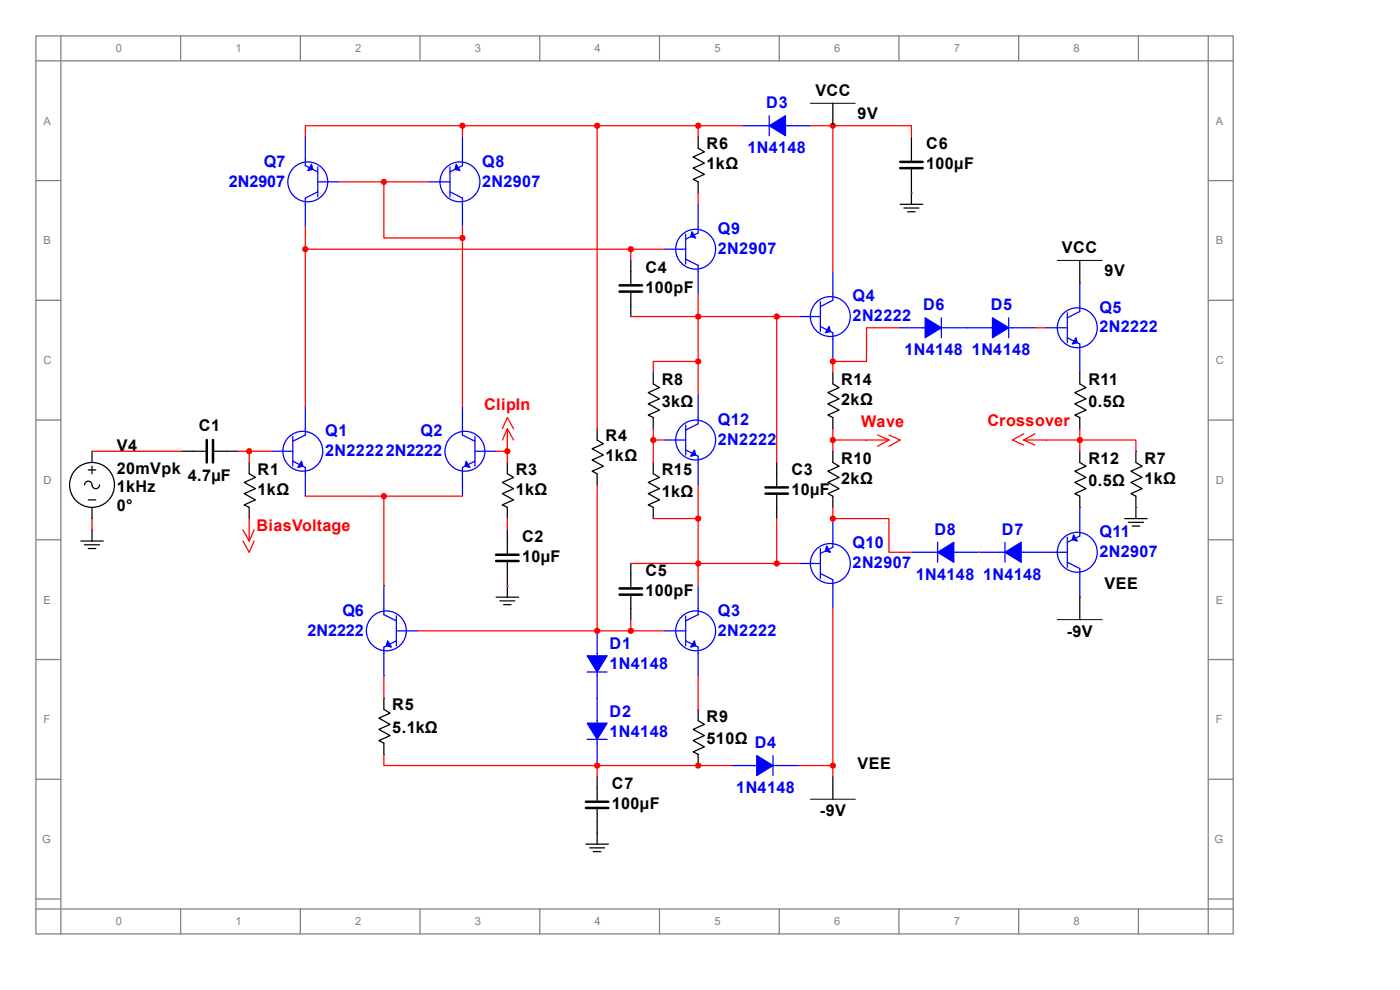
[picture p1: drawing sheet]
<svg xmlns="http://www.w3.org/2000/svg" width="297mm" height="210mm" viewBox="0 0 297 210" stroke-linecap="round" stroke-linejoin="round" font-family="sans-serif">
<g fill="none" stroke="#808080" stroke-width=".26">
<path d="M7.6 7.6h254v190.5h-254zM7.6 12.9h254M12.9 7.6v190.5M38.3 7.6v5.3M63.7 7.6v5.3M89.1 7.6v5.3M114.5 7.6v5.3M139.9 7.6v5.3M165.3 7.6v5.3M190.7 7.6v5.3M216.1 7.6v5.3M241.5 7.6v5.3"/>
<path d="M256.3 7.6v190.5M7.6 38.3h5.3M256.3 38.3h5.3M7.6 63.7h5.3M256.3 63.7h5.3M7.6 89.1h5.3M256.3 89.1h5.3M7.6 114.5h5.3M256.3 114.5h5.3M7.6 139.9h5.3M256.3 139.9h5.3M7.6 165.3h5.3"/>
<path d="M256.3 165.3h5.3M7.6 190.7h5.3M7.6 192.8h254M38.3 192.8v5.3M63.7 192.8v5.3M89.1 192.8v5.3M114.5 192.8v5.3M139.9 192.8v5.3M165.3 192.8v5.3M190.7 192.8v5.3M216.1 192.8v5.3M241.5 192.8v5.3"/>
<path d="M256.3 190.7h5.3"/>
</g>
<g fill="none" stroke="#00f" stroke-width=".26">
<path d="M60 95.7h2.1M62.1 92.6v6.3M62.1 97.8l2.7 1.4v1.3M64.8 91v1.3l-2.7 1.3"/>
<circle cx="64.2" cy="95.7" r="4.2"/>
</g>
<path d="M64 97.8l.2 1.1-1 .3z" fill="#00f" stroke="#00f" stroke-width=".26"/>
<path d="M64.8 86.2v4.8" fill="none" stroke="#00f" stroke-width=".26"/>
<path d="M57.6 95.7h2.4" fill="none" stroke="#00f" stroke-width=".26"/>
<g fill="none" stroke="#00f" stroke-width=".26">
<path d="M98.1 91v1.3l2.7 1.3M100.8 92.6v6.3M100.8 97.8l-2.7 1.4v1.3M100.8 95.7h2.1M64.8 100.5v4.8"/>
<circle cx="98.6" cy="95.7" r="4.2"/>
</g>
<path d="M98.9 97.8l.8 1.4-1.1-.3z" fill="#00f" stroke="#00f" stroke-width=".26"/>
<path d="M98.1 86.2v4.8" fill="none" stroke="#00f" stroke-width=".26"/>
<path d="M102.9 95.7h2.4" fill="none" stroke="#00f" stroke-width=".26"/>
<g fill="none" stroke="#00f" stroke-width=".26">
<path d="M98.1 100.5v4.8M143.4 133.8h2.1M145.5 130.7v6.3M145.5 135.9l2.6 1.4v1.3M148.1 129.1v1.3l-2.6 1.3"/>
<circle cx="147.6" cy="133.8" r="4.2"/>
</g>
<path d="M147.3 135.9l.3 1.1-1.1 .3z" fill="#00f" stroke="#00f" stroke-width=".26"/>
<path d="M148.1 124.3v4.8" fill="none" stroke="#00f" stroke-width=".26"/>
<path d="M141 133.8h2.4" fill="none" stroke="#00f" stroke-width=".26"/>
<g fill="none" stroke="#00f" stroke-width=".26">
<path d="M171.9 67.2h2.1M174 64v6.3M174 69.3l2.7 1.3v1.3M176.7 62.4v1.3l-2.7 1.3M148.1 138.6v4.8"/>
<circle cx="176.2" cy="67.2" r="4.2"/>
</g>
<path d="M175.9 69.3l.3 1-1.1 .3z" fill="#00f" stroke="#00f" stroke-width=".26"/>
<path d="M176.7 57.6v4.8" fill="none" stroke="#00f" stroke-width=".26"/>
<path d="M169.5 67.2h2.4" fill="none" stroke="#00f" stroke-width=".26"/>
<g fill="none" stroke="#00f" stroke-width=".26">
<path d="M176.7 71.9v4.8M224.3 69.5h2.1M226.4 66.4v6.3M226.4 71.6l2.7 1.4v1.3M229.1 64.8v1.3l-2.7 1.3"/>
<circle cx="228.5" cy="69.5" r="4.2"/>
</g>
<path d="M228.3 71.6l.2 1.1-1 .3z" fill="#00f" stroke="#00f" stroke-width=".26"/>
<path d="M229.1 60v4.8" fill="none" stroke="#00f" stroke-width=".26"/>
<path d="M221.9 69.5h2.4" fill="none" stroke="#00f" stroke-width=".26"/>
<g fill="none" stroke="#00f" stroke-width=".26">
<path d="M229.1 74.3v4.8M81.4 129.1v1.3l2.7 1.3M84.1 130.7v6.3M84.1 135.9l-2.7 1.4v1.3M84.1 133.8h2.1"/>
<circle cx="82" cy="133.8" r="4.2"/>
</g>
<path d="M82.2 135.9l.8 1.4-1-.3z" fill="#00f" stroke="#00f" stroke-width=".26"/>
<path d="M81.4 124.3v4.8" fill="none" stroke="#00f" stroke-width=".26"/>
<path d="M86.2 133.8h2.4" fill="none" stroke="#00f" stroke-width=".26"/>
<g fill="none" stroke="#00f" stroke-width=".26">
<path d="M64.8 33.8v1.3l2.6 1.4M67.4 35.4v6.4M67.4 38.6h2.1M67.4 40.7l-2.6 1.3v1.3M81.4 138.6v4.8"/>
<circle cx="65.3" cy="38.6" r="4.2"/>
</g>
<path d="M66.1 34.9l.3 1-1.1 .3z" fill="#00f" stroke="#00f" stroke-width=".26"/>
<path d="M64.8 43.3v4.8" fill="none" stroke="#00f" stroke-width=".26"/>
<path d="M69.5 38.6h2.4" fill="none" stroke="#00f" stroke-width=".26"/>
<g fill="none" stroke="#00f" stroke-width=".26">
<path d="M64.8 29.1v4.7M93.3 38.6h2.2M95.5 35.4v6.4M98.1 33.8v1.3l-2.6 1.4M95.5 40.7l2.6 1.3v1.3"/>
<circle cx="97.6" cy="38.6" r="4.2"/>
</g>
<path d="M96.8 34.9l.8 1.3-1.1-.3z" fill="#00f" stroke="#00f" stroke-width=".26"/>
<path d="M98.1 43.3v4.8" fill="none" stroke="#00f" stroke-width=".26"/>
<path d="M91 38.6h2.3" fill="none" stroke="#00f" stroke-width=".26"/>
<g fill="none" stroke="#00f" stroke-width=".26">
<path d="M98.1 29.1v4.7M143.4 52.9h2.1M145.5 49.7v6.3M145.5 55l2.6 1.3v1.3M148.1 48.1v1.3l-2.6 1.3"/>
<circle cx="147.6" cy="52.9" r="4.2"/>
</g>
<path d="M146.8 49.2l.8 1.3-1.1-.3z" fill="#00f" stroke="#00f" stroke-width=".26"/>
<path d="M148.1 57.6v4.8" fill="none" stroke="#00f" stroke-width=".26"/>
<path d="M141 52.9h2.4" fill="none" stroke="#00f" stroke-width=".26"/>
<g fill="none" stroke="#00f" stroke-width=".26">
<path d="M148.1 43.3v4.8M171.9 119.5h2.1M174 116.4v6.3M176.7 114.8v1.3l-2.7 1.3M174 121.7l2.7 1.3v1.3"/>
<circle cx="176.2" cy="119.5" r="4.2"/>
</g>
<path d="M175.4 115.8l.8 1.4-1.1-.3z" fill="#00f" stroke="#00f" stroke-width=".26"/>
<path d="M176.7 124.3v4.8" fill="none" stroke="#00f" stroke-width=".26"/>
<path d="M169.5 119.5h2.4" fill="none" stroke="#00f" stroke-width=".26"/>
<g fill="none" stroke="#00f" stroke-width=".26">
<path d="M176.7 110v4.8M224.3 117.2h2.1M226.4 114v6.3M226.4 119.3l2.7 1.3v1.3M229.1 112.4v1.3l-2.7 1.3"/>
<circle cx="228.5" cy="117.2" r="4.2"/>
</g>
<path d="M227.8 113.5l.7 1.3-1-.3z" fill="#00f" stroke="#00f" stroke-width=".26"/>
<path d="M229.1 121.9v4.8" fill="none" stroke="#00f" stroke-width=".26"/>
<path d="M221.9 117.2h2.4" fill="none" stroke="#00f" stroke-width=".26"/>
<g fill="none" stroke="#00f" stroke-width=".26">
<path d="M143.4 93.3h2.1M145.5 90.2v6.3M145.5 95.5l2.6 1.3v1.3M148.1 88.6v1.3l-2.6 1.3M229.1 107.6v4.8"/>
<circle cx="147.6" cy="93.3" r="4.2"/>
</g>
<path d="M147.3 95.5l.3 1-1.1 .3z" fill="#00f" stroke="#00f" stroke-width=".26"/>
<path d="M148.1 83.8v4.8" fill="none" stroke="#00f" stroke-width=".26"/>
<path d="M141 93.3h2.4" fill="none" stroke="#00f" stroke-width=".26"/>
<path d="M148.1 98.1v4.8M126.7 138.6v4.8M124.6 142.6h4.2" fill="none" stroke="#00f" stroke-width=".26"/>
<path d="M124.6 139.1h4.2l-2.1 3.5z" fill="#00f" stroke="#00f" stroke-width=".26"/>
<path d="M126.7 133.8v4.8" fill="none" stroke="#00f" stroke-width=".26"/>
<path d="M124.6 156.8h4.2M126.7 143.4v4.7M126.7 152.9v4.7" fill="none" stroke="#00f" stroke-width=".26"/>
<path d="M124.6 153.4h4.2l-2.1 3.4z" fill="#00f" stroke="#00f" stroke-width=".26"/>
<path d="M126.7 148.1v4.8" fill="none" stroke="#00f" stroke-width=".26"/>
<path d="M212.4 117.2h4.8M213.2 115v4.3M126.7 157.6v4.8" fill="none" stroke="#00f" stroke-width=".26"/>
<path d="M213.2 117.2l3.4-2.2v4.3z" fill="#00f" stroke="#00f" stroke-width=".26"/>
<path d="M217.2 117.2h4.7" fill="none" stroke="#00f" stroke-width=".26"/>
<path d="M162.4 26.7h4.8M163.2 24.6v4.2M207.6 117.2h4.8" fill="none" stroke="#00f" stroke-width=".26"/>
<g fill="none" stroke="#f00" stroke-width=".26">
<path d="M64.8 29.1v-2.4h33.3v2.4M71.9 38.6h19.1M81.4 38.6v11.9h16.7M193.4 29.1v-2.4h-16.7v30.9M64.8 48.1v38.1M98.1 48.1v38.1M141 52.9h-7.2v2.3M148.1 41v2.3M193.4 41h.1M133.8 67.2h14.3M148.1 76.7h-9.5v2.4M148.1 62.4v21.4"/>
<path d="M19.5 95.7h19.1M50.5 95.7h7.1M52.9 95.7v2.4M138.6 93.3h2.4M138.6 91v7.1M229.1 91v2.3M19.5 110v2.4M64.8 105.3h33.3M81.4 105.3v19M107.6 110v2.4M126.7 102.9v30.9M133.8 119.5h14.3"/>
<path d="M138.6 110h9.5M148.1 102.9v21.4M221.9 117.2h.1M241 107.6h.1M88.6 133.8h52.4M107.6 124.3h.1M133.8 131.4v2.4M81.4 143.4v4.7M148.1 143.4v7.1"/>
</g>
<g fill="none" stroke="#000" stroke-width=".26">
<path d="M148.1 29.1v2.3l1.3 .8-2.3 1.1 2.3 1.3-2.3 1.1 2.3 1.3-2.3 1 1 .6v2.4M193.4 29.1v5M193.4 35.9v7.4M133.8 55.2v5.1M191 43.3h4.7M191.8 44.1h3.1M192.6 44.9h1.6M133.8 62.1v5.1M138.6 79.1v2.3l1.3 .8-2.4 1.1 2.4 1.3-2.4 1.1 2.4 1.3-2.4 1.1 1.1 .5v2.4M229.1 79.1v2.3l1.3 .8-2.4 1.1 2.4 1.3-2.4 1.1 2.4 1.3-2.4 1.1 1.1 .5v2.4M18.7 99.7h1.6M19.5 95.7v2.4"/>
<path d="M19.5 98.9v1.6M38.6 95.7h5M45.5 95.7h5M52.9 98.1v2.4l1.3 .8-2.4 1 2.4 1.4-2.4 1 2.4 1.3-2.4 1.1 1.1 .5v2.4M107.6 98.1v2.4l1.4 .8-2.4 1 2.4 1.4-2.4 1 2.4 1.3-2.4 1.1 1 .5v2.4M126.7 91v2.3l1.3 .8-2.4 1.1 2.4 1.3-2.4 1.1 2.4 1.3-2.4 1.1 1.1 .5v2.4M138.6 98.1v2.4l1.3 .8-2.4 1 2.4 1.4-2.4 1 2.4 1.3-2.4 1.1 1.1 .5v2.4M229.1 95.7v2.4l1.3 .8-2.4 1.1 2.4 1.3-2.4 1 2.4 1.4-2.4 1 1.1 .6v2.3M241 95.7v2.4l1.3 .8-2.4 1.1 2.4 1.3-2.4 1 2.4 1.4-2.4 1 1.1 .6v4.7M17.1 114.8h4.8M17.9 115.6h3.2M18.7 106h1.6"/>
<path d="M18.7 116.4h1.6M19.5 107.6v2.4M19.5 112.4v2.4M21.1 102.9a.85 .85 0 0 1-1 .8 .85 .85 0 0 1-.6-1.1 .79 .79 0 0 0-.9-.5 .79 .79 0 0 0-.7 .8M107.6 112.4v5M107.6 119.3v7.4M133.8 119.5v5.1M238.6 110h4.8M239.4 110.8h3.2M240.2 111.6h1.6M105.3 126.7h4.7M106 127.5h3.2"/>
<path d="M106.8 128.3h1.6M133.8 126.4v5M81.4 148.1v2.4l1.4 .8-2.4 1 2.4 1.4-2.4 1 2.4 1.4-2.4 1 1 .5v2.4M148.1 150.5v2.4l1.3 .8-2.3 1 2.3 1.4-2.3 1 2.3 1.3-2.3 1.1 1 .5v2.4"/>
<circle cx="19.5" cy="102.9" r="4.8"/>
</g>
<path d="M191 34.3h4.7M191 35.7h4.7M131.4 60.5h4.8M131.4 61.9h4.8M43.9 93.3v4.8M45.2 93.3v4.8M105.3 117.7h4.7M105.3 119h4.7M131.4 124.8h4.8M131.4 126.2h4.8" fill="none" stroke="#000" stroke-width=".53"/>
<g fill="#f00" stroke="#f00" stroke-width=".26">
<circle cx="229.1" cy="93.3" r=".53"/>
<circle cx="81.4" cy="105.3" r=".53"/>
<circle cx="126.7" cy="133.8" r=".53"/>
<circle cx="148.1" cy="76.7" r=".53"/>
<circle cx="148.1" cy="119.5" r=".53"/>
<circle cx="148.1" cy="67.2" r=".53"/>
<circle cx="138.6" cy="93.3" r=".53"/>
<circle cx="133.8" cy="133.8" r=".53"/>
<circle cx="52.9" cy="95.7" r=".53"/>
<circle cx="176.7" cy="26.7" r=".53"/>
<circle cx="64.8" cy="52.9" r=".53"/>
<circle cx="133.8" cy="52.9" r=".53"/>
<circle cx="98.1" cy="26.7" r=".53"/>
<circle cx="148.1" cy="110" r=".53"/>
<circle cx="98.1" cy="50.5" r=".53"/>
<circle cx="81.4" cy="38.6" r=".53"/>
</g>
<path d="M163.2 26.7l3.4-2.1v4.2z" fill="#00f" stroke="#00f" stroke-width=".26"/>
<path d="M167.2 26.7h4.7" fill="none" stroke="#00f" stroke-width=".26"/>
<path d="M157.6 26.7h4.8M160 162.4h4.8M164 160.3v4.2" fill="none" stroke="#00f" stroke-width=".26"/>
<path d="M160.5 160.3l3.5 2.1-3.5 2.1z" fill="#00f" stroke="#00f" stroke-width=".26"/>
<path d="M155.3 162.4h4.7" fill="none" stroke="#00f" stroke-width=".26"/>
<path d="M195.7 69.5h4.8M199.7 67.4v4.2M164.8 162.4h4.7" fill="none" stroke="#00f" stroke-width=".26"/>
<path d="M98.1 26.7h59.5M126.7 26.7v64.3M148.1 26.7v2.4M171.9 26.7h4.8M64.8 52.9h69" fill="none" stroke="#f00" stroke-width=".26"/>
<g fill="#f00" stroke="#f00" stroke-width=".26">
<circle cx="126.7" cy="26.7" r=".53"/>
<circle cx="148.1" cy="26.7" r=".53"/>
</g>
<path d="M196.3 67.4l3.4 2.1-3.4 2.1z" fill="#00f" stroke="#00f" stroke-width=".26"/>
<path d="M191 69.5h4.7" fill="none" stroke="#00f" stroke-width=".26"/>
<path d="M200.5 69.5h4.8M210 69.5h4.8M214 67.4v4.2" fill="none" stroke="#00f" stroke-width=".26"/>
<path d="M210.6 67.4l3.4 2.1-3.4 2.1z" fill="#00f" stroke="#00f" stroke-width=".26"/>
<path d="M205.3 69.5h4.7" fill="none" stroke="#00f" stroke-width=".26"/>
<path d="M214.8 69.5h4.8M198.1 117.2h4.8M198.9 115v4.3" fill="none" stroke="#00f" stroke-width=".26"/>
<path d="M198.9 117.2l3.5-2.2v4.3z" fill="#00f" stroke="#00f" stroke-width=".26"/>
<path d="M202.9 117.2h4.7" fill="none" stroke="#00f" stroke-width=".26"/>
<path d="M193.4 117.2h4.7" fill="none" stroke="#00f" stroke-width=".26"/>
<g fill="none" stroke="#f00" stroke-width=".26">
<path d="M176.7 26.7h.1M148.1 67.2h21.4M164.8 67.2v30.9M191 69.5h-7.2v7.2h-7.1v2.4M219.6 69.5h2.3M229.1 60h.1M176.7 91v4.7M229.1 93.3v2.4M51.5 114.8l1.4 2.4 1-2.4M51.5 112.4l1.4 2.4 1-2.4M148.1 119.5h21.4M164.8 110v9.5"/>
<path d="M176.7 107.6v2.4h11.9v7.2h4.8M207.6 117.2h.1M229.1 107.6h.1M176.7 129.1v35.7M229.1 126.7h.1M81.4 160v2.4h45.3M126.7 162.4h.1M126.7 162.4h28.6M126.7 162.4v2.4M148.1 162.4h.1M169.5 162.4h7.2"/>
</g>
<path d="M171.9 21.9h9.6M224.3 55.2h9.5M224.3 131.4h9.5M171.9 169.5h9.6" fill="none" stroke="#000" stroke-width=".21"/>
<g fill="none" stroke="#000" stroke-width=".26">
<path d="M176.7 21.9v4.8M229.1 55.2v4.8M176.7 79.1v2.3l1.3 .8-2.4 1.1 2.4 1.3-2.4 1.1 2.4 1.3-2.4 1.1 1.1 .5v2.4M164.8 98.1v5M176.7 95.7v2.4l1.3 .8-2.4 1.1 2.4 1.3-2.4 1 2.4 1.4-2.4 1 1.1 .6v2.3M164.8 105v5M229.1 126.7v4.7M124.3 179.1h4.8M125.1 179.9h3.2M126.7 164.8v5M126.7 171.7v7.4M176.7 164.8v4.7"/>
<path d="M125.9 180.7h1.6"/>
</g>
<g fill="#f00" stroke="#f00" stroke-width=".26">
<circle cx="176.7" cy="76.7" r=".53"/>
<circle cx="176.7" cy="110" r=".53"/>
<circle cx="164.8" cy="119.5" r=".53"/>
<circle cx="164.8" cy="67.2" r=".53"/>
<circle cx="176.7" cy="93.3" r=".53"/>
<circle cx="176.7" cy="162.4" r=".53"/>
<circle cx="148.1" cy="162.4" r=".53"/>
<circle cx="126.7" cy="162.4" r=".53"/>
</g>
<path d="M162.4 103.4h4.8M162.4 104.7h4.8M124.3 170.1h4.8M124.3 171.4h4.8" fill="none" stroke="#000" stroke-width=".53"/>
<path d="M217.2 92l-2.4 1.3 2.4 1.1M219.6 92l-2.4 1.3 2.4 1.1M52.9 110v4.8" fill="none" stroke="#f00" stroke-width=".26"/>
<path d="M186.2 92.3l2.4 1-2.4 1.4M188.6 92.3l2.4 1-2.4 1.4M217.2 93.3h4.7" fill="none" stroke="#f00" stroke-width=".26"/>
<path d="M105.3 95.7h2.3v2.4M106.6 91l1-2.4 1.4 2.4M106.6 93.3l1-2.3 1.4 2.3M176.7 93.3h11.9M221.9 93.3h7.2" fill="none" stroke="#f00" stroke-width=".26"/>
<circle cx="107.6" cy="95.7" r=".53" fill="#f00" stroke="#f00" stroke-width=".26"/>
<path d="M107.6 95.7h.1M107.6 91v4.7M229.1 93.3h11.9v2.4" fill="none" stroke="#f00" stroke-width=".26"/>
<g font-size="3.4" fill="#00f">
<text x="162.6" y="22.9">D3</text>
<text x="56" y="35.3">Q7</text>
<text x="102.3" y="35.3">Q8</text>
<text x="158.6" y="32.4">1N4148</text>
<text x="48.6" y="39.6">2N2907</text>
<text x="102.3" y="39.6">2N2907</text>
<text x="152.3" y="49.7">Q9</text>
<text x="152.3" y="53.9">2N2907</text>
<text x="180.9" y="63.9">Q4</text>
<text x="195.8" y="65.8">D6</text>
<text x="210.2" y="65.8">D5</text>
<text x="180.9" y="68.2">2N2222</text>
<text x="233.3" y="66.3">Q5</text>
<text x="233.3" y="70.5">2N2222</text>
<text x="191.9" y="75.3">1N4148</text>
<text x="206.2" y="75.3">1N4148</text>
<text x="69" y="92.5">Q1</text>
<text x="89.2" y="92.5">Q2</text>
<text x="152.3" y="90.1">Q12</text>
<text x="152.3" y="94.4">2N2222</text>
<text x="69" y="96.7">2N22222N2222</text>
<text x="198.2" y="113.4">D8</text>
<text x="212.6" y="113.4">D7</text>
<text x="233.3" y="113.9">Q11</text>
<text x="180.9" y="116.3">Q10</text>
<text x="233.3" y="118.2">2N2907</text>
<text x="180.9" y="120.6">2N2907</text>
<text x="194.3" y="122.9">1N4148</text>
<text x="208.6" y="122.9">1N4148</text>
<text x="72.6" y="130.6">Q6</text>
<text x="152.3" y="130.6">Q3</text>
<text x="65.2" y="134.8">2N2222</text>
<text x="129.3" y="137.8">D1</text>
<text x="152.3" y="134.8">2N2222</text>
<text x="129.3" y="142">1N4148</text>
<text x="129.3" y="152">D2</text>
<text x="129.3" y="156.3">1N4148</text>
<text x="156.2" y="168.2">1N4148</text>
</g>
<g font-size="3.4">
<text x="173" y="20.3">VCC</text>
<text x="181.9" y="25.3">9V</text>
<text x="149.9" y="31.7">R6</text>
<text x="149.9" y="35.9">1kΩ</text>
<text x="196.5" y="31.7">C6</text>
<text x="196.5" y="35.9">100µF</text>
<text x="225.3" y="53.6">VCC</text>
<text x="136.9" y="57.8">C4</text>
<text x="234.3" y="58.6">9V</text>
<text x="136.9" y="62.1">100pF</text>
<text x="140.4" y="81.7">R8</text>
<text x="178.5" y="81.7">R14</text>
<text x="230.9" y="81.7">R11</text>
<text x="140.4" y="86.4">3kΩ</text>
<text x="178.5" y="85.9">2kΩ</text>
<text x="230.9" y="86.4">0.5Ω</text>
<text x="24.8" y="95.7">V4</text>
<text x="42.2" y="91.4">C1</text>
<text x="128.5" y="93.6">R4</text>
<text x="24.8" y="100.5">20mVpk</text>
<text x="54.7" y="100.7">R1</text>
<text x="109.4" y="100.7">R3</text>
<text x="128.5" y="97.8">1kΩ</text>
<text x="140.4" y="100.7">R15</text>
<text x="167.9" y="100.7">C3</text>
<text x="178.5" y="98.3">R10</text>
<text x="230.9" y="98.3">R12</text>
<text x="242.8" y="98.3">R7</text>
<text x="24.8" y="104.4">1kHz</text>
<text x="39.8" y="102">4.7µF</text>
<text x="54.7" y="104.9">1kΩ</text>
<text x="109.4" y="104.9">1kΩ</text>
<text x="140.4" y="105.5">1kΩ</text>
<text x="167.9" y="104.9">10µF</text>
<text x="178.5" y="102.6">2kΩ</text>
<text x="230.9" y="103.1">0.5Ω</text>
<text x="242.8" y="102.6">1kΩ</text>
<text x="24.8" y="108.3">0°</text>
<text x="110.7" y="115">C2</text>
<text x="110.7" y="119.2">10µF</text>
<text x="136.9" y="122.1">C5</text>
<text x="234.3" y="125.1">VEE</text>
<text x="136.9" y="126.4">100pF</text>
<text x="226.3" y="135.1">-9V</text>
<text x="83.2" y="150.7">R5</text>
<text x="83.2" y="155.5">5.1kΩ</text>
<text x="149.9" y="153.1">R9</text>
<text x="149.9" y="157.9">510Ω D4</text>
<text x="129.8" y="167.4">C7</text>
<text x="181.9" y="163.2">VEE</text>
<text x="129.8" y="171.6">100µF</text>
<text x="173.9" y="173.2">-9V</text>
</g>
<g font-size="3.4" fill="#f00">
<text x="102.7" y="87">ClipIn</text>
<text x="182.7" y="90.6">Wave</text>
<text x="209.5" y="90.4">Crossover</text>
<text x="54.4" y="112.6">BiasVoltage</text>
</g>
<g font-size="2.4" fill="#808080">
<text x="24.6" y="11.1">0</text>
<text x="50" y="11.1">1</text>
<text x="75.4" y="11.1">2</text>
<text x="100.8" y="11.1">3</text>
<text x="126.2" y="11.1">4</text>
<text x="151.6" y="11.1">5</text>
<text x="177" y="11.1">6</text>
<text x="202.4" y="11.1">7</text>
<text x="227.8" y="11.1">8</text>
<text x="9.2" y="26.5">A</text>
<text x="257.9" y="26.5">A</text>
<text x="9.2" y="51.9">B</text>
<text x="257.9" y="51.9">B</text>
<text x="9.2" y="77.3">C</text>
<text x="257.9" y="77.3">C</text>
<text x="9.2" y="102.7">D</text>
<text x="257.9" y="102.7">D</text>
<text x="9.2" y="128.1">E</text>
<text x="257.9" y="128.1">E</text>
<text x="9.2" y="153.5">F</text>
<text x="257.9" y="153.5">F</text>
<text x="8.9" y="178.9">G</text>
<text x="257.6" y="178.9">G</text>
<text x="24.6" y="196.3">0</text>
<text x="50" y="196.3">1</text>
<text x="75.4" y="196.3">2</text>
<text x="100.8" y="196.3">3</text>
<text x="126.2" y="196.3">4</text>
<text x="151.6" y="196.3">5</text>
<text x="177" y="196.3">6</text>
<text x="202.4" y="196.3">7</text>
<text x="227.8" y="196.3">8</text>
</g>
</svg>
